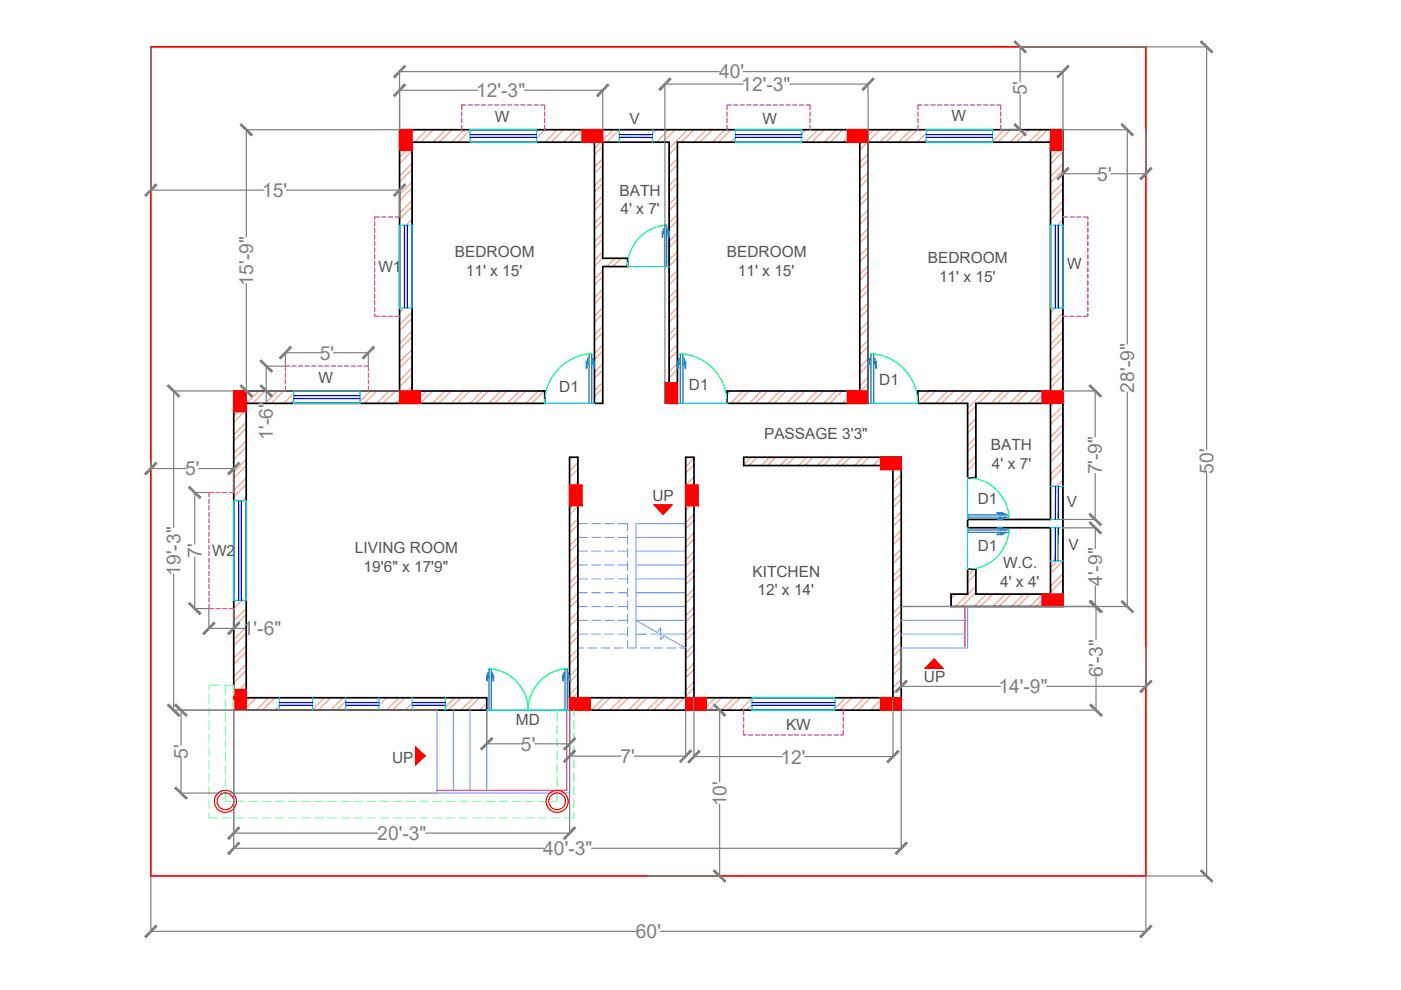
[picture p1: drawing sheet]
<svg xmlns="http://www.w3.org/2000/svg" width="297mm" height="210mm" viewBox="0 0 297 210" stroke-linecap="round" stroke-linejoin="round" font-family="sans-serif">
<!-- layer: 1.WALL -->
<path d="M32 9.9h211v175.8h-211z" fill="none" stroke="#f00" stroke-width=".36"/>
<!-- layer: 5.HATCHING -->
<g fill="none" stroke="#ff9f7f" stroke-width=".25">
<path d="M86.6 27.5l-1.9 1.9M87.4 30.7l-2.7 2.6M87.4 34.6l-2.7 2.7M87.4 38.6l-2.7 2.6M87.4 32l-2.7 2.6M87.4 35.9l-2.7 2.7M87.4 39.9l-2.7 2.6M87.9 27.5l-3.2 3.2M90.5 27.5l-2.6 2.6M91.8 27.5l-2.6 2.6M94.5 27.5l-2.7 2.6M95.8 27.5l-2.6 2.6"/>
<path d="M98.4 27.5l-2.6 2.6M99.7 27.6l-2.6 2.5M114.2 27.5l-.5 .5M115.5 27.5l-1.8 1.8M118.2 27.5l-2.7 2.6M119.5 27.5l-2.7 2.6M122.1 27.5l-2.6 2.6M123.4 27.5l-2.6 2.6M126.1 27.5l-2.7 2.6M127.4 27.5l-2.7 2.6M127.8 33.7l-1.8 1.7M127.8 37.6l-1.8 1.8"/>
<path d="M127.8 31l-1.8 1.8M127.8 35l-1.8 1.8M127.8 38.9l-1.8 1.8M130 27.5l-4 4M131.3 27.5l-2.6 2.6M139.2 27.5l-.8 .9M141.8 27.5l-2.6 2.6M143.2 27.5l-2.7 2.6M143.6 33.6l-1.7 1.8M143.6 37.6l-1.7 1.7M143.6 31l-1.7 1.8M143.6 35l-1.7 1.7"/>
<path d="M143.6 38.9l-1.7 1.7M145.8 27.5l-3.9 3.9M147.1 27.5l-2.6 2.6M149.7 27.5l-2.6 2.6M151.1 27.5l-2.7 2.6M153.7 27.5l-2.6 2.6M155 27.5l-2.6 2.6M155.9 29.2l-.9 .9M170.8 27.5l-.8 .8M173.4 27.5l-2.6 2.6M174.7 27.5l-2.6 2.6M177.4 27.5l-2.7 2.6"/>
<path d="M178.7 27.5l-2.6 2.6M181.3 27.5l-2.6 2.6M182.6 27.5l-2.6 2.6M184.1 32.7l-1.8 1.7M184.1 36.6l-1.8 1.8M184.1 34l-1.8 1.7M184.1 37.9l-1.8 1.8M185.3 27.5l-3 3M186.6 27.5l-4.3 4.3M189.2 27.5l-2.6 2.6M190.5 27.5l-2.6 2.6M193.2 27.5l-2.7 2.6"/>
<path d="M194.5 27.5l-2.7 2.6M196.4 28.3l-1.9 1.8M196.4 29.6l-.6 .5M212.9 27.5l-2.5 2.5M214.2 27.5l-2.6 2.6M216.8 27.5l-2.6 2.6M218.2 27.5l-2.7 2.6M220.8 27.5l-2.6 2.6M222.1 27.5l-2.6 2.6M224.7 27.5l-2.6 2.6M225.4 30.8l-2.7 2.7M225.4 34.8l-2.7 2.6"/>
<path d="M225.4 38.7l-2.7 2.6M225.4 28.2l-2.7 2.6M225.4 32.1l-2.7 2.7M225.4 36.1l-2.7 2.6M87.4 42.5l-2.7 2.7M87.4 46.5l-1.3 1.2M87.4 43.8l-2.7 2.7M127.8 41.6l-1.8 1.7M127.8 45.5l-1.8 1.8M127.8 49.5l-1.8 1.7M127.8 53.4l-1.8 1.8M127.8 57.3l-1.8 1.8"/>
<path d="M127.8 42.9l-1.8 1.7M127.8 46.8l-1.8 1.8M127.8 50.8l-1.8 1.7M127.8 54.7l-1.8 1.8M127.8 58.7l-1.8 1.7M130.4 54.8l-1.8 1.7M131.7 54.8l-1.8 1.7M133.1 56l-.5 .5M143.6 41.5l-1.7 1.8M143.6 45.5l-1.7 1.7M143.6 49.4l-1.7 1.8M143.6 53.4l-1.7 1.7"/>
<path d="M143.6 57.3l-1.7 1.8M143.6 42.8l-1.7 1.8M143.6 46.8l-1.7 1.7M143.6 50.7l-1.7 1.8M143.6 54.7l-1.7 1.7M143.6 58.6l-1.7 1.8M184.1 40.6l-1.8 1.7M184.1 44.5l-1.8 1.8M184.1 48.5l-1.8 1.7M184.1 52.4l-1.8 1.8M184.1 56.4l-1.8 1.7M184.1 41.9l-1.8 1.7"/>
<path d="M184.1 45.8l-1.8 1.8M184.1 49.8l-1.8 1.7M184.1 53.7l-1.8 1.8M184.1 57.7l-1.8 1.7M225.4 42.7l-2.7 2.6M225.4 46.6l-1.2 1.1M225.4 40l-2.7 2.7M225.4 44l-2.7 2.6M85.6 65.3l-.9 .9M87.4 66.2l-2.7 2.6M87.4 70.2l-2.7 2.6M87.4 74.1l-2.7 2.6"/>
<path d="M87.4 78l-2.7 2.7M87.4 67.5l-2.7 2.7M87.4 71.5l-2.7 2.6M87.4 75.4l-2.7 2.6M87.4 79.4l-2.7 2.6M127.8 61.3l-1.8 1.8M127.8 65.2l-1.8 1.8M127.8 69.2l-1.8 1.8M127.8 73.1l-1.8 1.8M127.8 77.1l-1.8 1.8M127.8 62.6l-1.8 1.8M127.8 66.6l-1.8 1.7"/>
<path d="M127.8 70.5l-1.8 1.8M127.8 74.5l-1.8 1.7M127.8 78.4l-1.8 1.8M143.6 61.3l-1.7 1.7M143.6 65.2l-1.7 1.8M143.6 69.2l-1.7 1.7M143.6 73.1l-1.7 1.8M143.6 77.1l-1.7 1.7M143.6 62.6l-1.7 1.7M143.6 66.5l-1.7 1.8M143.6 70.5l-1.7 1.7M143.6 74.4l-1.7 1.8"/>
<path d="M143.6 78.4l-1.7 1.7M184.1 60.3l-1.8 1.7M184.1 64.2l-1.8 1.8M184.1 68.2l-1.8 1.7M184.1 72.1l-1.8 1.8M184.1 76.1l-1.8 1.7M184.1 61.6l-1.8 1.8M184.1 65.6l-1.8 1.7M184.1 69.5l-1.8 1.8M184.1 73.5l-1.8 1.7M184.1 77.4l-1.8 1.7M223.8 65.3l-1.1 1"/>
<path d="M225.4 66.3l-2.7 2.7M225.4 70.3l-2.7 2.6M225.4 74.2l-2.7 2.7M225.4 78.2l-2.7 2.6M225.4 67.7l-2.7 2.6M225.4 71.6l-2.7 2.6M225.4 75.6l-2.7 2.6M225.4 79.5l-2.7 2.6M51 82.9l-1.4 1.4M52.2 85.6l-2.6 2.6M52.2 89.5l-2.6 2.7M52.2 93.5l-2.6 2.6"/>
<path d="M52.2 97.4l-2.6 2.7M52.2 86.9l-2.6 2.6M52.2 90.9l-2.6 2.6M52.2 94.8l-2.6 2.6M52.2 98.7l-2.6 2.7M52.3 82.9l-2.7 2.7M54.9 82.9l-2.7 2.6M56.2 82.9l-2.6 2.6M58.9 82.9l-2.7 2.6M60.2 82.9l-2.7 2.6M62.3 83.4l-2.2 2.1M62.3 84.7l-.8 .8"/>
<path d="M78.6 82.9l-2.3 2.2M79.9 82.9l-2.7 2.6M82.5 82.9l-2.6 2.6M83.8 82.9l-2.6 2.6M87.4 82l-3.6 3.5M87.8 82.9l-2.7 2.6M90.4 82.9l-2.6 2.6M91.7 82.9l-2.6 2.6M94.4 82.9l-2.7 2.6M95.7 82.9l-2.7 2.6M98.3 82.9l-2.6 2.6M99.6 82.9l-2.6 2.6"/>
<path d="M102.3 82.9l-2.7 2.6M103.6 82.9l-2.7 2.6M106.2 82.9l-2.6 2.6M107.5 82.9l-2.6 2.6M110.2 82.9l-2.7 2.6M111.5 82.9l-2.7 2.6M114.1 82.9l-2.6 2.6M115.4 82.9l-2.6 2.6M115.5 85.4l-.1 .1M121.1 97l-.3 .3M122.5 98.1l-1.7 1.8M122.5 99.5l-1.7 1.7"/>
<path d="M127.8 81l-1.8 1.8M127.8 85l-.6 .5M127.8 82.3l-1.8 1.8M143.6 81l-1.7 1.7M143.6 84.9l-.6 .6M143.6 82.3l-1.7 1.8M147.1 97.2l-1.7 1.8M147.1 98.5l-1.7 1.8M154.9 82.9l-.7 .7M157.5 82.9l-2.6 2.6M158.8 82.9l-2.6 2.6M159.2 97l-1.5 1.5"/>
<path d="M160.6 97l-1.8 1.7M161.5 82.9l-2.7 2.6M162.8 82.9l-2.7 2.6M163.2 97l-1.8 1.7M164.5 97l-1.8 1.7M165.4 82.9l-2.6 2.6M166.7 82.9l-2.6 2.6M167.1 97l-1.7 1.7M168.5 97l-1.8 1.7M169.4 82.9l-2.7 2.6M170.7 82.9l-2.7 2.6M171.1 97l-1.8 1.7"/>
<path d="M172.4 97l-1.8 1.7M173.3 82.9l-2.6 2.6M174.6 82.9l-2.6 2.6M175 97l-1.7 1.7M176.3 97l-1.7 1.7M177.3 82.9l-2.7 2.6M178.6 82.9l-2.7 2.6M179 97l-1.8 1.7M180.3 97l-1.8 1.7M181.2 82.9l-2.6 2.6M182.9 97l-1.7 1.7M184.1 80l-1.8 1.8"/>
<path d="M184.1 84l-1.6 1.5M184.1 81.4l-4.2 4.1M184.1 85.3l-.3 .2M184.2 97l-1.7 1.7M186.9 97l-1.8 1.7M188.2 97l-1.8 1.7M190.8 97l-1.8 1.7M191.1 98l-1.8 1.7M197 82.9l-2.4 2.4M198.3 82.9l-2.6 2.6M200.9 82.9l-2.6 2.6M202.3 82.9l-2.7 2.6"/>
<path d="M204.9 82.9l-2.7 2.6M206.2 82.9l-2.6 2.6M206.9 88.8l-1.7 1.7M206.9 92.7l-1.7 1.8M206.9 96.7l-1.7 1.7M206.9 86.1l-1.7 1.8M206.9 90.1l-1.7 1.7M206.9 94l-1.7 1.8M206.9 98l-1.7 1.7M208.8 82.9l-3.6 3.7M210.1 82.9l-2.6 2.6M212.8 82.9l-2.7 2.6"/>
<path d="M214.1 82.9l-2.7 2.6M216.7 82.9l-2.6 2.6M218 82.9l-2.6 2.6M220.7 82.9l-2.7 2.6M222 82.9l-2.7 2.6M225.4 82.1l-3.4 3.4M225.4 86.1l-2.7 2.6M225.4 90l-2.7 2.7M225.4 94l-2.7 2.6M225.4 97.9l-2.7 2.6M225.4 83.4l-2.7 2.7M225.4 87.4l-2.7 2.6"/>
<path d="M225.4 91.3l-2.7 2.7M225.4 95.3l-2.7 2.6M225.4 99.2l-2.7 2.7M52.2 101.4l-2.6 2.6M52.2 105.3l-.9 .9M52.2 102.7l-2.6 2.6M122.5 102.1l-1.7 1.8M122.5 106l-1.7 1.8M122.5 110l-1.7 1.7M122.5 113.9l-1.7 1.8M122.5 117.9l-1.7 1.7M122.5 103.4l-1.7 1.8"/>
<path d="M122.5 107.4l-1.7 1.7M122.5 111.3l-1.7 1.8M122.5 115.2l-1.7 1.8M122.5 119.2l-1.7 1.8M147.1 101.2l-1.7 1.7M147.1 105.1l-1.7 1.8M147.1 109.1l-1.7 1.7M147.1 113l-1.7 1.8M147.1 117l-1.7 1.7M147.1 102.5l-1.7 1.7M147.1 106.4l-1.7 1.8M147.1 110.4l-1.7 1.7"/>
<path d="M147.1 114.3l-1.7 1.8M147.1 118.3l-1.7 1.7M191.1 100.6l-1.8 1.8M191.1 104.6l-1.8 1.7M191.1 108.5l-1.8 1.8M191.1 112.5l-1.8 1.7M191.1 116.4l-1.8 1.8M191.1 101.9l-1.8 1.8M191.1 105.9l-1.8 1.7M191.1 109.8l-1.8 1.8M191.1 113.8l-1.8 1.7M191.1 117.7l-1.8 1.8"/>
<path d="M206.9 100.6l-.8 .8M224.1 118.9l-1.4 1.4M225.4 101.9l-1.3 1.2M225.4 119l-2.7 2.6M50 127.3l-.4 .4M51.3 127.3l-1.7 1.7M52.2 129l-2.6 2.6M52.2 132.9l-2.6 2.7M52.2 136.9l-2.6 2.6M52.2 130.3l-2.6 2.7M52.2 134.3l-2.6 2.6M52.2 138.2l-2.6 2.7"/>
<path d="M122.5 121.8l-1.7 1.8M122.5 125.8l-1.7 1.7M122.5 129.7l-1.7 1.8M122.5 133.7l-1.7 1.7M122.5 137.6l-1.7 1.8M122.5 123.1l-1.7 1.8M122.5 127.1l-1.7 1.7M122.5 131l-1.7 1.8M122.5 135l-1.7 1.7M122.5 138.9l-1.7 1.8M147.1 120.9l-1.7 1.7M147.1 124.8l-1.7 1.8"/>
<path d="M147.1 128.8l-1.7 1.7M147.1 132.7l-1.7 1.8M147.1 136.7l-1.7 1.7M147.1 122.2l-1.7 1.8M147.1 126.2l-1.7 1.7M147.1 130.1l-1.7 1.8M147.1 134.1l-1.7 1.7M147.1 138l-1.7 1.7M191.1 120.4l-1.8 1.7M191.1 124.3l-1.8 1.8M191.1 128.3l-1.8 1.7M191.1 132.2l-1.8 1.7"/>
<path d="M191.1 136.2l-1.8 1.7M191.1 121.7l-1.8 1.7M191.1 125.6l-1.8 1.8M191.1 129.6l-1.8 1.7M191.1 133.5l-1.8 1.8M191.1 137.5l-1.8 1.7M202.6 126l-1 .9M206.6 120.7l-1.4 1.4M206.9 124.3l-4.3 4.3M206.9 121.6l-1.7 1.8M206.9 125.6l-3 3M209.2 126l-2.7 2.6"/>
<path d="M210.5 126l-2.7 2.6M213.1 126l-2.6 2.6M214.4 126l-2.6 2.6M217.1 126l-2.7 2.6M218.4 126l-2.7 2.6M221 126l-2.6 2.6M222.3 126l-2.6 2.6M225.4 121.6l-2.7 2.6M225.4 125.5l-3.1 3.1M225.4 122.9l-2.7 2.6M225.4 126.9l-1.8 1.7M52.2 140.8l-2.6 2.7"/>
<path d="M52.2 144.8l-2.6 2.6M52.2 142.2l-2.6 2.6M52.2 146.1l-2.6 2.6M53 147.9l-2.6 2.7M54.3 147.9l-2.6 2.7M56.9 147.9l-2.6 2.7M58.3 147.9l-2.7 2.7M59.3 149.6l-1 1M68.8 147.9l-2.5 2.5M70.1 147.9l-2.6 2.7M72.7 147.9l-2.6 2.7M73.3 148.7l-1.9 1.9"/>
<path d="M80.6 147.9l-.2 .3M81.9 147.9l-1.5 1.6M84.6 147.9l-2.7 2.7M85.9 147.9l-2.6 2.7M87.4 149.1l-1.5 1.5M87.4 150.4l-.2 .2M96.4 147.9l-2 2M97.7 147.9l-2.6 2.7M100.4 147.9l-2.7 2.7M101.7 147.9l-2.7 2.7M103.2 149.1l-1.5 1.5M103.2 150.4l-.2 .2"/>
<path d="M122.5 141.6l-1.7 1.7M122.5 145.5l-1.7 1.8M122.5 142.9l-1.7 1.7M122.5 146.8l-1.7 1.8M124 147.9l-2.6 2.7M125.4 147.9l-2.7 2.7M128 147.9l-2.6 2.7M129.3 147.9l-2.6 2.7M131.9 147.9l-2.6 2.7M133.3 147.9l-2.7 2.7M135.9 147.9l-2.6 2.7M137.2 147.9l-2.6 2.7"/>
<path d="M139.8 147.9l-2.6 2.7M141.1 147.9l-2.6 2.7M143.8 147.9l-2.7 2.7M145.1 147.9l-2.6 2.7M147.1 140.6l-1.7 1.8M147.1 144.6l-1.7 1.7M147.1 142l-1.7 1.7M147.1 145.9l-1.7 1.7M147.7 147.9l-2.6 2.7M149 147.9l-2.6 2.7M151.7 147.9l-2.7 2.7M153 147.9l-2.6 2.7"/>
<path d="M155.6 147.9l-2.6 2.7M156.9 147.9l-2.6 2.7M159.4 148l-2.5 2.6M159.4 149.4l-1.2 1.2M179.3 147.9l-2.3 2.3M180.6 147.9l-2.6 2.7M183.2 147.9l-2.6 2.7M184.6 147.9l-2.7 2.7M187.2 147.9l-2.6 2.7M188.5 147.9l-2.6 2.7M191.1 140.1l-1.8 1.7M191.1 144l-1.8 1.8"/>
<path d="M191.1 148l-2.6 2.6M191.1 141.4l-1.8 1.8M191.1 145.4l-1.8 1.7M191.1 149.3l-1.3 1.3"/>
</g>
<!-- layer: 1.WALL -->
<path d="M84.7 27.5h140.7v101.1h-23.8v-2.6h3.6v-5.3h1.7v5.3h15.8v-14.1h-17.5v-1.8h17.5v-24.6h-15.8v15.9h-1.7v-15.9h-10.6v-2.6h28.1v-52.8h-38.6v55.4h-29.9v-2.6h28.1v-52.8h-38.7v55.4h-1.7v-55.4h-14.1v24.7h5.3v1.7h-5.3v29h-1.8v-55.4h-38.6v52.8h28.1v2.6h-63.3v62.4h51v2.7h-53.6v-67.7h35.1zM120.8 97h1.7v50.9h22.9v-50.9h1.7v50.9h42.2v-49.2h-31.6v-1.7h33.4v53.6h-70.3z" fill="none" stroke="#000" stroke-width=".36"/>
<!-- layer: 9.STAIRS -->
<g fill="none" stroke="#7f9fff" stroke-width=".25">
<path d="M122.5 119.8h2M122.5 116.9h2M122.5 113.9h2M122.5 111h2M125.5 119.8h1.8M125.5 116.9h1.8M125.5 113.9h1.8M125.5 111h1.8M128.3 119.8h1.8M128.3 116.9h1.8M128.3 113.9h1.8M128.3 111h1.8"/>
<path d="M131 119.8h2.1M131 116.9h2.1M131 113.9h2.1M131 111h2.1v1.6M133.1 113.5v1.9M133.1 116.3v1.9M133.1 119.1v1.9M134.8 119.8h10.6M134.8 116.9h10.6M134.8 113.9h10.6M145.4 111h-10.6v26.4M122.5 137.4h1.2"/>
<path d="M122.5 134.5h2M122.5 131.5h2M122.5 128.6h2M122.5 125.7h2M122.5 122.7h2M124.7 137.4h1.8M125.5 134.5h1.8M125.5 131.5h1.8M125.5 128.6h1.8M125.5 125.7h1.8M125.5 122.7h1.8M127.4 137.4h1.9"/>
<path d="M128.3 134.5h1.8M128.3 131.5h1.8M128.3 128.6h1.8M128.3 125.7h1.8M128.3 122.7h1.8M130.2 137.4h1.9M131 134.5h2.1M131 131.5h2.1M131 128.6h2.1M131 125.7h2.1M131 122.7h2.1M133.1 135.8l-.1 1.6h1.9"/>
<path d="M133.1 121.9v1.8M133.1 124.7v1.8M133.1 127.5v1.8M133.1 130.2v1.9M133.1 133v1.9M134.8 128.6h10.6M134.8 125.7h10.6M134.8 122.7h10.6M135.8 137.4h1.9M137 134.5h-2.2M138.6 137.4h1.9M141.4 137.4h1.9"/>
<path d="M145.4 131.5h-10.6l4.6 2.6 .7-1v2.5l.7-.8 4.6 2.6h-1.2M145.4 134.5h-7.5M191.1 134.5h14.1M191.1 131.5h14.1M191.1 128.6h10.5M205.2 128.6v8.8h-14.1M92.6 150.6v17.6h28.2v-17.6h-17.6v17M96.1 150.6v17M99.7 150.6v17"/>
</g>
<path d="M204.6 128.6v8.8M120.2 150.6v17h-27.6" fill="none" stroke="#f0f" stroke-width=".25"/>
<!-- layer: 3.WINDOWS -->
<g fill="none" stroke="#0ff" stroke-width=".25">
<path d="M99.7 27.5h14v2.6h-14zM131.3 27.5v2.6M138.4 27.5v2.7M155.9 27.5h14.1v2.6h-14.1zM196.4 27.5h14v2.6h-14zM84.7 47.7h2.7v17.6h-2.7zM222.7 47.7h2.7v17.6h-2.7zM62.3 82.9h14v2.6h-14zM49.6 106.2h2.6v21.1h-2.6zM222.7 118.9h2.6M222.7 110.1l2.7 .1M222.7 111.9h2.7"/>
<path d="M222.8 103.1h2.6M59.3 147.9v2.7M66.3 147.9v2.7M73.3 147.9v2.7M80.4 147.9v2.7M87.4 147.9v2.7M94.4 147.9v2.7M159.4 147.9h17.6v2.7h-17.6z"/>
</g>
<g fill="none" stroke="#00f" stroke-width=".25">
<path d="M99.7 29.1h14M99.7 28.5h14M131.3 29.1l7.1 .1M131.3 28.5l7.1 .1M155.9 29.1h14.1M155.9 28.5h14.1M196.4 29.1h14M196.4 28.5h14M85.8 47.7v17.6M86.3 47.7v17.6M223.8 47.7v17.6M224.4 47.7v17.6"/>
<path d="M62.3 84.5h14M62.3 83.9h14M50.6 106.2v21.1M51.2 106.2v21.1M223.8 111.9l-.1 7M223.8 103.1v7M224.4 111.9l-.1 7M224.4 103.1v7M59.3 149h7M59.3 149.5h7M73.3 149h7.1M73.3 149.5h7.1"/>
<path d="M87.4 149h7M87.4 149.5h7M159.4 149h17.6M159.4 149.5h17.6"/>
</g>
<!-- layer: 4.CHAJJA -->
<g fill="none" stroke="#f0f" stroke-width=".25">
<path d="M97.9 23.7v.9M97.9 25.1v.9M97.9 26.5v1M98.8 22.2h-.9v1M99.3 22.2h.9M100.7 22.2h.9M102.1 22.2h.9M103.4 22.2h1M104.8 22.2h1M106.2 22.2h1M107.6 22.2h1M109 22.2h.9"/>
<path d="M110.4 22.2h.9M111.8 22.2h.9M113.2 22.2h.9M114.6 22.2h.9v1M115.5 23.7v.9M115.5 25.1v.9M115.5 26.5v1M154.2 23.7v.9M154.2 25.1v.9M154.2 26.5v1M155.1 22.2h-.9v1M155.5 22.2h.9"/>
<path d="M156.9 22.2h.9M158.3 22.2h.9M159.7 22.2h.9M161.1 22.2h.9M162.5 22.2h.9M163.9 22.2h.9M165.3 22.2h.9M166.7 22.2h.9M168.1 22.2h.9M169.5 22.2h.9M170.9 22.2h.9v1M171.8 23.7v.9"/>
<path d="M171.8 25.1v.9M171.8 26.5v1M194.6 23.7v.9M194.6 25.1v.9M194.6 26.5v1M195.5 22.2h-.9v1M195.9 22.2h1M197.3 22.2h1M198.7 22.2h1M200.1 22.2h1M201.5 22.2h1M202.9 22.2h1"/>
<path d="M204.3 22.2h1M205.7 22.2h1M207.1 22.2h1M208.5 22.2h1M209.9 22.2h.9M211.3 22.2h.9v1M212.2 23.7v.9M212.2 25.1v.9M212.2 26.5v1M79.4 47v.9M79.4 48.4v.9M79.4 49.8v.9"/>
<path d="M79.4 51.2v.9M79.4 52.6v.9M79.4 54v.9M79.4 55.4v.9M79.4 56.8v.9M79.4 58.2v.9M79.4 59.5v1M80.5 46h-1.1v.5M80.9 46h1M82.3 46h1M83.7 46h1M225.4 46h1"/>
<path d="M226.9 46h.9M228.2 46h1M229.6 46h1v.5M230.6 47v.9M230.6 48.4v.9M230.6 49.8v.9M230.6 51.2v.9M230.6 52.6v.9M230.6 54v.9M230.6 55.4v.9M230.6 56.8v.9M230.6 58.2v.9"/>
<path d="M230.6 59.5v1M60.5 79.1v.9M61.4 77.6h-.9v1M61.9 77.6h.9M63.3 77.6h.9M64.7 77.6h.9M66 77.6h1M67.4 77.6h1M68.8 77.6h1M70.2 77.6h1M71.6 77.6h1M73 77.6h1"/>
<path d="M74.4 77.6h1M75.8 77.6h1M77.2 77.6h.9v1M78.1 79.1v.9M79.4 66.5v.6h1.1M79.4 60.9v1M79.4 62.3v1M79.4 63.7v1M79.4 65.1v.9M80.9 67.1h1M82.3 67.1h1M83.7 67.1h1"/>
<path d="M225.4 67.1h1M226.9 67.1h.9M228.2 67.1h1M230.6 66.5v.6h-1M230.6 60.9v1M230.6 62.3v1M230.6 63.7v1M230.6 65.1v.9M60.5 80.5v.9M60.5 81.9v1M78.1 80.5v.9M78.1 81.9v1"/>
<path d="M44.3 105.8v.9M44.3 107.2v.9M44.3 108.6v.9M44.3 110v.9M44.3 111.4v.9M44.3 112.8v.9M44.3 114.2v.9M44.3 115.6v.9M44.3 117v.9M44.3 118.3v1M44.3 119.7v1M45.3 104.4h-1v.9"/>
<path d="M45.8 104.4h.9M47.2 104.4h.9M48.6 104.4h1M44.3 128.1v.9h1M44.3 121.1v1M44.3 122.5v1M44.3 123.9v1M44.3 125.3v1M44.3 126.7v1M45.8 129h.9M47.2 129h.9M48.6 129h1"/>
<path d="M157.7 154.8v1h.5M157.7 150.6v1M157.7 152v1M157.7 153.4v1M158.7 155.8h.9M160.1 155.8h.9M161.5 155.8h.9M162.9 155.8h.9M164.3 155.8h.9M165.7 155.8h.9M167.1 155.8h.9M168.5 155.8h.9"/>
<path d="M169.9 155.8h.9M171.3 155.8h.9M172.6 155.8h1M174 155.8h1M175.4 155.8h1M176.8 155.8h1M178.8 154.8v1h-.6M178.8 150.6v1M178.8 152v1M178.8 153.4v1"/>
</g>
<!-- layer: 2.DOOR -->
<g fill="none" stroke="#006edd" stroke-width=".25">
<path d="M140.6 49.1h-.2v1.2l.1-1.1h.1M140.9 47.7h.5v8.8h-.5zM140.9 48.6h-.3v1h.3M141.4 48.6h.2v1h-.2M141.6 49.1h.3v1.2h-.2v-1.1h-.1M124.6 76.6h-.3v1.5h.1v-1.4h.2M124.9 75h.6v10.5h-.6zM124.9 76h-.3v1.2h.3M125.5 76h.2v1.2h-.2M125.7 76.6h.3v1.5h-.1v-1.4h-.2M143.9 76.6h-.3v1.5h.2v-1.4h.1M144.2 75h.6v10.5h-.6z"/>
<path d="M144.2 76h-.3v1.2h.3M144.8 76h.3v1.2h-.3M145.1 76.6h.3v1.5h-.2v-1.4h-.1M184.3 76.6h-.2v1.5h.1v-1.4h.1M184.6 75h.6v10.5h-.6zM184.6 76h-.3v1.2h.3M185.2 76h.3v1.2h-.3M185.5 76.6h.3v1.5h-.1v-1.4h-.2M205.2 109.2h8.7v.5h-8.7zM205.2 112.4h8.7v.5h-8.7zM212.1 109.7v.2h1v-.2M212.1 109.2v-.3h1v.3"/>
<path d="M212.1 112.4v-.3h1v.3M212.1 112.9v.2h1v-.2M212.5 109.9v.1h-1.1v.1h1.2v-.2M212.5 108.9l-1.1-.1v-.1h1.2v.2M212.5 112.1v-.1h-1.1v-.1h1.2v.2M212.5 113.1l-1.1 .1v.2h1.2v-.3M103.4 143.1h-.2v1.2l.1-1.1h.1M103.7 141.8h.5v8.8h-.5zM103.7 142.6h-.3v1h.3M104.2 142.6h.2v1h-.2M104.4 143.1h.3v1.2h-.2v-1.1h-.1M119.5 143.1h-.2v1.2h.1l.1-1.1"/>
<path d="M119.8 141.8h.5v8.8h-.5zM119.8 142.6h-.3v1h.3M120.3 142.6h.2v1h-.2M120.5 143.1h.3v1.2h-.2l-.1-1.1"/>
</g>
<path d="M133.1 56.5h8.8M115.5 85.5h10.5M143.6 85.5h10.6M184.1 85.5h10.5M205.2 101.4v8.7M205.2 111.9v8.8M103.2 150.6h17.6" fill="none" stroke="#0ff" stroke-width=".25"/>
<path d="M141.4 47.7a8.8 8.8 0 0 0-8.3 8.8M125.4 75a10.6 10.6 0 0 0-9.9 10.5M144.2 75a10.6 10.6 0 0 1 10 10.5M184.6 75a10.6 10.6 0 0 1 10 10.5M205.1 101.3a8.8 8.8 0 0 1 8.8 8.3M213.9 112.4a8.8 8.8 0 0 1-8.8 8.3M103.7 141.8a8.8 8.8 0 0 1 8.3 8.8M120.3 141.8a8.8 8.8 0 0 0-8.3 8.8" fill="none" stroke="#0f0" stroke-width=".25"/>
<!-- layer: 8.TEXT -->
<g fill="#f00" stroke="#f00" stroke-width=".21">
<path d="M138.7 107h3.8l-1.9 2.1z"/>
<path d="M198 139.7l1.9 2h-3.7z"/>
<path d="M88.1 158.4l2 1.9h-2zM88.1 160.3v1.8l2-1.8z"/>
</g>
<path d="M138.7 107h3.8l-1.9 2.1zM198 139.7l1.9 2h-3.7zM88.1 158.4l2 1.9-2 1.8z" fill="none" stroke="#f00" stroke-width=".25"/>
<!-- layer: 6.COLOUMN -->
<g fill="#f00" stroke="#f00" stroke-width=".21">
<path d="M222.7 27.5l2.7 4.4v-4.4zM222.7 27.5l2.7 4.4h-2.7z"/>
<path d="M179.7 27.5l4.4 2.6v-2.6zM179.7 27.5l4.4 2.6h-4.4z"/>
<path d="M123.4 27.5l4.4 2.6v-2.6zM123.4 27.5l4.4 2.6h-4.4z"/>
<path d="M84.7 27.5l2.7 4.4v-4.4zM84.7 27.5l2.7 4.4h-2.7z"/>
<path d="M49.6 82.9l2.6 4.4v-4.4zM49.6 82.9l2.6 4.4h-2.6z"/>
<path d="M49.6 146.2l2.6 4.4v-4.4zM49.6 146.2l2.6 4.4h-2.6z"/>
<path d="M120.8 147.9l4.4 2.7v-2.7zM120.8 147.9l4.4 2.7h-4.4z"/>
<path d="M145.4 147.9l4.4 2.7v-2.7zM145.4 147.9l4.4 2.7h-4.4z"/>
<path d="M186.7 147.9l4.4 2.7v-2.7zM186.7 147.9l4.4 2.7h-4.4z"/>
<path d="M221 126l4.4 2.6v-2.6zM221 126l4.4 2.6h-4.4z"/>
<path d="M186.7 97l4.4 2.6v-2.6zM186.7 97l4.4 2.6h-4.4z"/>
<path d="M84.7 82.9l4.4 2.6v-2.6zM84.7 82.9l4.4 2.6h-4.4z"/>
<path d="M120.8 102.8l2.6 4.4v-4.4zM120.8 102.8l2.6 4.4h-2.6z"/>
<path d="M145.4 102.8l2.6 4.4v-4.4zM145.4 102.8l2.6 4.4h-2.6z"/>
<path d="M141 81.1l2.6 4.4v-4.4zM141 81.1l2.6 4.4h-2.6z"/>
<path d="M179.7 82.9l4.4 2.6v-2.6zM179.7 82.9l4.4 2.6h-4.4z"/>
<path d="M221 82.9l4.4 2.6v-2.6zM221 82.9l4.4 2.6h-4.4z"/>
</g>
<g fill="none" stroke="#f00" stroke-width=".25">
<path d="M84.7 27.5h2.7v4.4h-2.7zM123.4 27.5h4.4v2.6h-4.4zM179.7 27.5h4.4v2.6h-4.4zM222.7 27.5h2.7v4.4h-2.7zM49.6 82.9h2.6v4.4h-2.6zM84.7 82.9h4.4v2.6h-4.4zM141 81.1h2.6v4.4h-2.6zM179.7 82.9h4.4v2.6h-4.4zM186.7 97h4.4v2.6h-4.4zM221 82.9h4.4v2.6h-4.4zM120.8 102.8h2.6v4.4h-2.6zM145.4 102.8h2.6v4.4h-2.6z"/>
<path d="M221 126h4.4v2.6h-4.4zM49.6 146.2h2.6v4.4h-2.6zM120.8 147.9h4.4v2.7h-4.4zM145.4 147.9h4.4v2.7h-4.4zM186.7 147.9h4.4v2.7h-4.4z"/>
<circle cx="47.8" cy="169.9" r="1.77"/>
<circle cx="47.8" cy="169.9" r="2.34"/>
<circle cx="118.1" cy="169.9" r="1.77"/>
<circle cx="118.1" cy="169.9" r="2.34"/>
</g>
<!-- layer: 12.DIMENSIONS -->
<g fill="none" stroke="#808080" stroke-width=".25">
<path d="M32 10v30.4M84.7 15.1v12.4h-32.5M84.7 15.2h67.8M84.7 19.1h16.6M111.2 19.1h16.6M127.8 19.1v8.4M157.6 17.8h-16.6v67.7M157.6 15.2h67.8M167.4 17.8h16.7v67.7M216.2 9.9h39.7M216.3 9.9v7.4M225.4 15.1v21.8"/>
<path d="M255.8 9.9v85.4M52.2 27.5v22.8M212.2 27.5h4.2M216.3 20.1v7.4M225.4 36.8h7.4M225.4 27.5h13.7M235.5 36.8h7.5M239 27.5v45.5M243 27.5v9.4M32 40.3h24M60.7 40.3h24v5.7M52.2 60.1v22.8"/>
<path d="M56.4 77.6h4.1M56.4 77.6v7.6M60.5 74.7v2.9M60.5 74.8h7.4M70.7 74.8h7.4M78.1 74.7v2.9M32 97.9v1.5M32 99.3h7.4M36.8 82.9h12.7M36.8 82.9v28.9M42.1 99.3h7.5M49.6 99.3v5.1"/>
<path d="M52.2 82.9h32.5M225.4 82.9h6.9M232.2 82.9v9.7M239 83.1v45.5M41.2 104.4h3.1M41.3 104.4v11M41.3 118.1v10.9M224.4 110.1h7.9M225.4 111.9h6.9M232.2 100.4v9.7M232.2 111.9v4.4M255.8 100.3v85.4"/>
<path d="M36.8 121.7v28.9M41.2 129h3.1M44.3 129.1v4.1h7.6M49.6 129.1v4.2M191.1 137.4v8.2M191.1 128.6h48M232.2 124.2v4.4M232.4 128.6v7.1M243 137.4v8.2M36.8 150.6h55.8M38.4 150.6v7.4M49.6 150.6v29.3"/>
<path d="M103.2 150.6v7.2M103.2 157.7h7.4M113.4 157.7h7.4M120.8 150.6v26.1M145.4 150.6v9.8M147.1 148v12.5M149.8 150.6h2.8v15.2M189.3 148v12.5M191.1 145.5h21M221.9 145.5h21.1M232.4 143.5v7.1M232.4 150.6h-41.3v29.3"/>
<path d="M38.3 168.2h54.3M38.4 160.7v7.5M49.6 179.9h65.6M49.6 176.6h30.5M90.2 176.6h30.6M120.8 160.3h10.9M125.4 179.9h65.7M134.4 160.3h11M147.1 160.4h18.7M152.6 170.5v15.2h-15.1M170.6 160.4h18.7M32 185.7v11.8"/>
<path d="M32 197.5h102.9M140 197.5h103M255.9 185.7h-12.9v11.8"/>
</g>
<!-- layer: 0 -->
<g fill="#808080" stroke="#808080" stroke-width=".21">
<path d="M33 196.2l-2.1 2.6 2.4-2.4zM30.7 198.5l2.3-2.3-2.1 2.6z"/>
<path d="M241.6 198.5l.3 .3 2.1-2.6zM244 196.2l.2 .2-2.3 2.4z"/>
<path d="M254.5 8.9l2.4 2.3 .2-.2zM254.5 8.9l.3-.3 2.3 2.4z"/>
<path d="M254.8 184.4l-.3 .3 2.6 2.1zM254.5 184.7l2.6 2.1-.2 .2z"/>
<path d="M226.4 35.5l-2.1 2.6 2.4-2.3zM226.4 35.5l-2.1 2.6-.2-.2z"/>
<path d="M241.6 37.9l.3 .2 2.1-2.6zM244 35.5l.2 .3-2.3 2.3z"/>
<path d="M215.3 26.2l-.3 .3 2.6 2.1zM215 26.5l2.6 2.1-.3 .2z"/>
<path d="M215 8.9l2.3 2.3 .3-.2zM215 8.9l.3-.3 2.3 2.4z"/>
<path d="M83.4 41.4l.3 .2 2.1-2.6zM85.8 39l.2 .3-2.3 2.3z"/>
<path d="M33 39l-2.1 2.6 2.4-2.3zM33 39l-2.1 2.6-.2-.2z"/>
<path d="M48.3 100.4l.2 .2 2.1-2.6zM50.6 98l.2 .3-2.3 2.3z"/>
<path d="M33 98l-2.1 2.6 2.4-2.3zM33 98l-2.1 2.6-.2-.2z"/>
<path d="M151.3 149.5l2.3 2.4 .3-.3zM151.3 149.5l.2-.2 2.4 2.3z"/>
<path d="M151.5 184.4l-.2 .3 2.6 2.1zM151.3 184.7l2.6 2.1-.3 .2z"/>
<path d="M85.8 13.9l-2.1 2.6 2.3-2.4zM83.4 16.2l2.4-2.3-2.1 2.6z"/>
<path d="M224.1 16.2l.2 .3 2.1-2.6zM226.4 13.9l.3 .2-2.4 2.4z"/>
<path d="M50.9 26.5l2.4 2.3 .2-.2zM51.2 26.2l2.3 2.4-2.6-2.1z"/>
<path d="M51.2 81.6l-.3 .2 2.6 2.1zM50.9 81.8l2.6 2.1-.2 .3z"/>
<path d="M35.5 81.8l2.4 2.4 .2-.3zM35.8 81.6l2.3 2.3-2.6-2.1z"/>
<path d="M35.8 149.3l-.3 .2 2.6 2.1zM35.5 149.5l2.6 2.1-.2 .3z"/>
<path d="M237.7 26.5l2.4 2.3 .2-.2zM238 26.2l2.3 2.4-2.6-2.1z"/>
<path d="M238 127.3l-.3 .3 2.6 2.1zM237.7 127.6l2.6 2.1-.2 .2z"/>
<path d="M85.8 17.8l-2.1 2.6 2.3-2.3zM85.8 17.8l-2.1 2.6-.3-.2z"/>
<path d="M128.8 17.8l-2.3 2.4 .3 .2zM128.8 17.8l.3 .3-2.3 2.3z"/>
<path d="M142 16.5l-2.1 2.6 2.4-2.3zM142 16.5l-2.1 2.6-.2-.2z"/>
<path d="M182.8 18.9l.2 .2 2.1-2.6zM185.1 16.5l.2 .3-2.3 2.3z"/>
<path d="M230.9 81.8l2.4 2.4 .2-.3zM230.9 81.8l.3-.2 2.3 2.3z"/>
<path d="M231.2 108.8l-.3 .3 2.6 2.1zM230.9 109.1l2.6 2.1-.2 .2z"/>
<path d="M230.9 110.9l2.4 2.3 .2-.2zM230.9 110.9l.3-.3 2.3 2.4z"/>
<path d="M231.2 127.3l-.3 .3 2.6 2.1zM230.9 127.6l2.6 2.1-.2 .2z"/>
<path d="M50.6 178.6l-2.1 2.6 2.3-2.4zM48.3 180.9l2.3-2.3-2.1 2.6z"/>
<path d="M189.8 180.9l.2 .3 2.1-2.6zM192.1 178.6l.3 .2-2.4 2.4z"/>
<path d="M231.1 127.6l2.3 2.3 .3-.2zM231.1 127.6l.2-.3 2.4 2.4z"/>
<path d="M231.3 149.3l-.2 .2 2.6 2.1zM231.1 149.5l2.6 2.1-.3 .3z"/>
<path d="M121.8 159l-2.1 2.6 2.4-2.3zM119.5 161.4l2.3-2.4-2.1 2.6z"/>
<path d="M146.4 159l-2.3 2.4 .2 .2zM146.4 159l.3 .3-2.4 2.3z"/>
<path d="M148.2 159.1l-2.1 2.6 2.3-2.3zM148.2 159.1l-2.1 2.6-.3-.2z"/>
<path d="M188 161.5l.3 .2 2.1-2.6zM190.4 159.1l.2 .3-2.3 2.3z"/>
<path d="M50.6 175.4l-2.1 2.5 2.3-2.3zM50.6 175.4l-2.1 2.5-.2-.2z"/>
<path d="M119.5 177.7l.2 .2 2.1-2.5zM121.8 175.4l.3 .2-2.4 2.3z"/>
<path d="M104.2 156.4l-2.1 2.6 2.4-2.3zM104.2 156.4l-2.1 2.6-.2-.2z"/>
<path d="M119.5 158.8l.2 .2 2.1-2.6zM121.8 156.4l.3 .3-2.4 2.3z"/>
<path d="M37.1 149.5l2.3 2.4 .3-.3zM37.1 149.5l.2-.2 2.4 2.3z"/>
<path d="M37.1 167.1l2.6 2.1-2.4-2.3zM37.1 167.1l2.6 2.1-.3 .2z"/>
<path d="M61.6 73.5l-2.1 2.6 2.3-2.4zM61.6 73.5l-2.1 2.6-.3-.3z"/>
<path d="M79.1 73.5l-2.3 2.3 .3 .3zM79.1 73.5l.3 .2-2.3 2.4z"/>
<path d="M55.1 76.6l2.4 2.3 .2-.2zM55.1 76.6l.3-.3 2.3 2.4z"/>
<path d="M55.1 81.8l2.6 2.1-2.3-2.3zM55.1 81.8l2.6 2.1-.2 .3z"/>
<path d="M40 103.4l2.3 2.3 .3-.2zM40.2 103.1l2.4 2.4-2.6-2.1z"/>
<path d="M40.2 127.7l-.2 .3 2.6 2.1zM40 128l2.6 2.1-.3 .2z"/>
<path d="M45.3 131.9l-2 2.6 2.3-2.3zM45.3 131.9l-2 2.6-.3-.2z"/>
<path d="M48.3 134.3l.2 .2 2.1-2.6zM50.6 131.9l.2 .3-2.3 2.3z"/>
<path d="M192.1 144.2l-2.1 2.6 2.4-2.3zM192.1 144.2l-2.1 2.6-.2-.2z"/>
<path d="M241.6 146.6l.3 .2 2.1-2.6zM244 144.2l.2 .3-2.3 2.3z"/>
</g>
<!-- layer: 10.PORCH -->
<g fill="none" stroke="#7fff9f" stroke-width=".25">
<path d="M44.3 147.3v1.8M44.3 150.1v1.8M44.3 152.9v1.8M44.3 155.6v1.9M44.3 158.4v1.9M46.5 145.3h-2.2v1M47.4 145.3h2.2v2.2M47.8 145.3v2.1M47.8 148.3v1.9M47.8 151.1v1.9M47.8 153.9v1.9M47.8 156.7v1.8"/>
<path d="M47.8 159.5v1.8M49.6 148.4v2.2M118.1 150.6v2.2M118.1 153.7v1.9M118.1 156.5v1.9M118.1 159.3v1.9M121.7 150.6v1.2M121.7 152.7v1.9M121.7 155.5v1.8M121.7 158.3v1.8M44.3 172.4v1h1.9M44.3 161.2v1.9"/>
<path d="M44.3 164v1.9M44.3 166.8v1.9M44.3 169.6v1.9M47.1 173.4h1.9M47.8 167.8v2.1h1.2M47.8 162.2v1.9M47.8 165v1.9M49.9 173.4h1.9M49.9 169.9h1.9M52.7 173.4h1.9M52.7 169.9h1.9M55.5 173.4h1.9"/>
<path d="M55.5 169.9h1.9M58.3 173.4h1.9M58.3 169.9h1.9M61.1 173.4h1.9M61.1 169.9h1.9M63.9 173.4h1.9M63.9 169.9h1.9M66.7 173.4h1.8M66.7 169.9h1.8M69.5 173.4h1.8M69.5 169.9h1.8M72.3 173.4h1.8"/>
<path d="M72.3 169.9h1.8M75.1 173.4h1.8M75.1 169.9h1.8M77.9 173.4h1.8M77.9 169.9h1.8M80.6 173.4h1.9M80.6 169.9h1.9M83.4 173.4h1.9M83.4 169.9h1.9M86.2 173.4h1.9M86.2 169.9h1.9M89 173.4h1.9"/>
<path d="M89 169.9h1.9M91.8 173.4h1.9M91.8 169.9h1.9M94.6 173.4h1.9M94.6 169.9h1.9M97.4 173.4h1.8M97.4 169.9h1.8M100.2 173.4h1.8M100.2 169.9h1.8M103 173.4h1.8M103 169.9h1.8M105.8 173.4h1.8"/>
<path d="M105.8 169.9h1.8M108.5 173.4h1.9M108.5 169.9h1.9M111.3 173.4h1.9M111.3 169.9h1.9M114.1 173.4h1.9M114.1 169.9h1.9M116.9 173.4h1.9M118.1 167.7v2.2h-1.2M118.1 162.1v1.9M118.1 164.9v1.9M121.7 172.2v1.2h-2"/>
<path d="M121.7 161.1v1.8M121.7 163.9v1.8M121.7 166.7v1.8M121.7 169.4v1.9"/>
</g>
<g font-size="4.1" fill="#808080">
<text x="152.4" y="16.6">40'</text>
<text x="100.9" y="20.6">12'-3&quot;</text>
<text x="157.2" y="19.3">12'-3&quot;</text>
<text x="217.7" y="20.2" transform="rotate(-90 217.7 20.2)">5'</text>
<text x="55.6" y="41.7">15'</text>
<text x="232.6" y="38.3">5'</text>
<text x="53.7" y="60.5" transform="rotate(-90 53.7 60.5)">15'-9&quot;</text>
<text x="67.8" y="76.2">5'</text>
<text x="240.4" y="83.2" transform="rotate(-90 240.4 83.2)">28'-9&quot;</text>
<text x="57.9" y="93.2" transform="rotate(-90 57.9 93.2)">1'-6&quot;</text>
<text x="39.3" y="100.8">5'</text>
<text x="233.6" y="100.6" transform="rotate(-90 233.6 100.6)">7'-9&quot;</text>
<text x="257.3" y="100.5" transform="rotate(-90 257.3 100.5)">50'</text>
<text x="42.7" y="118.3" transform="rotate(-90 42.7 118.3)">7'</text>
<text x="38.3" y="122.1" transform="rotate(-90 38.3 122.1)">19'-3&quot;</text>
<text x="233.7" y="124.3" transform="rotate(-90 233.7 124.3)">4'-9&quot;</text>
<text x="51.5" y="134.7">1'-6&quot;</text>
<text x="233.8" y="143.6" transform="rotate(-90 233.8 143.6)">6'-3&quot;</text>
<text x="211.7" y="147">14'-9&quot;</text>
<text x="39.8" y="160.9" transform="rotate(-90 39.8 160.9)">5'</text>
<text x="110.5" y="159.1">5'</text>
<text x="131.5" y="161.8">7'</text>
<text x="165.4" y="161.9">12'</text>
<text x="154" y="170.9" transform="rotate(-90 154 170.9)">10'</text>
<text x="80" y="178.1">20'-3&quot;</text>
<text x="115.2" y="181.3">40'-3&quot;</text>
<text x="134.8" y="198.9">60'</text>
</g>
<g font-size="3.3" fill="#545454">
<text x="104.9" y="25.8">W</text>
<text x="133.4" y="26.3">V</text>
<text x="161.6" y="26.3">W</text>
<text x="201.7" y="25.7">W</text>
<text x="131.3" y="41.5">BATH</text>
<text x="131.6" y="45.5">4' x 7'</text>
<text x="80.2" y="57.7">W1</text>
<text x="96.4" y="54.5">BEDROOM</text>
<text x="98.8" y="58.4">11' x 15'</text>
<text x="154.1" y="54.5">BEDROOM</text>
<text x="156.4" y="58.4">11' x 15'</text>
<text x="196.7" y="55.8">BEDROOM</text>
<text x="199.1" y="59.8">11' x 15'</text>
<text x="226.3" y="57">W</text>
<text x="67.5" y="81.2">W</text>
<text x="118.6" y="83.2">D1</text>
<text x="146.1" y="82.7">D1</text>
<text x="186.4" y="81.6">D1</text>
<text x="162" y="93.1">PASSAGE 3'3&quot;</text>
<text x="210.1" y="95.5">BATH</text>
<text x="210.3" y="99.4">4' x 7'</text>
<text x="138.3" y="106.3">UP</text>
<text x="207.3" y="106.8">D1</text>
<text x="226.2" y="107.6">V</text>
<text x="45" y="118">W2</text>
<text x="75.3" y="117.3">LIVING ROOM</text>
<text x="207.3" y="116.8">D1</text>
<text x="226.5" y="116.6">V</text>
<text x="77.1" y="121.2">19'6&quot; x 17'9&quot;</text>
<text x="159.5" y="122.3">KITCHEN</text>
<text x="212.1" y="124.4">4' x 4'</text>
<text x="212.7" y="120.5">W.C.</text>
<text x="160.6" y="126.2">12' x 14'</text>
<text x="195.9" y="144.7">UP</text>
<text x="109.4" y="153.8">MD</text>
<text x="166.7" y="154.7">KW</text>
<text x="83.1" y="161.7">UP</text>
</g>
</svg>
